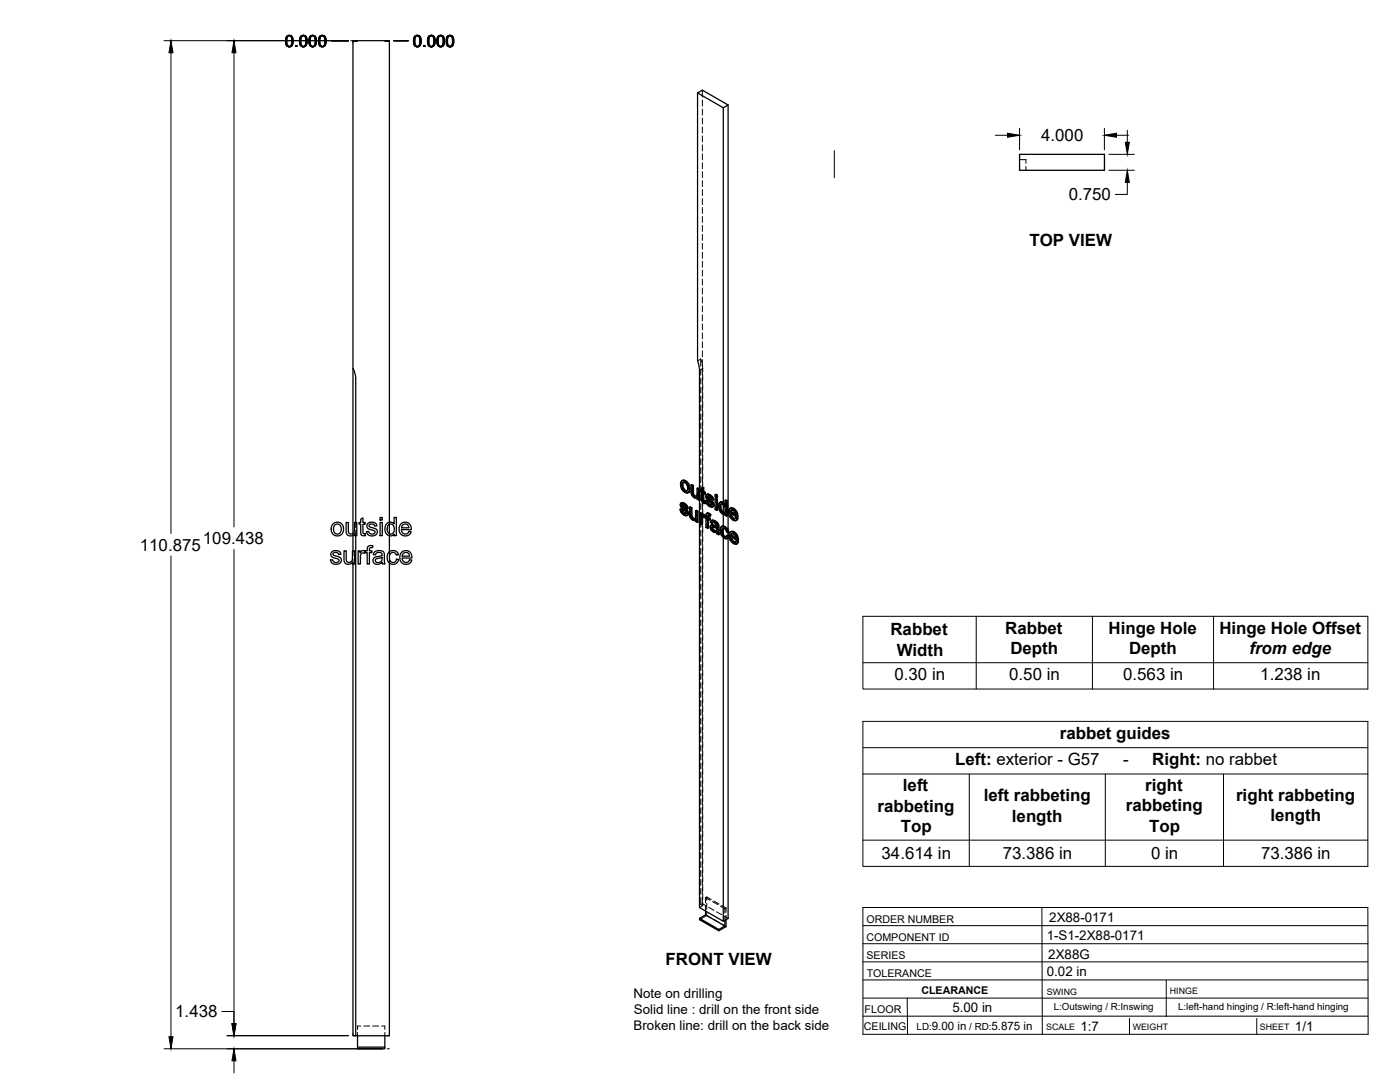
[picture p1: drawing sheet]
<svg xmlns="http://www.w3.org/2000/svg" width="559mm" height="432mm" viewBox="0 0 559 432" stroke-linecap="round" stroke-linejoin="round" font-family="sans-serif">
<!-- layer: Visible -->
<g fill="none" stroke="#000" stroke-width=".51">
<path d="M278.4 37.1l10.3 5.9v157.5l-.9-.2-.6 .3-.4 1.7 .9 2.2 .9 .8 .8-.2v.6l.6 .3M288.7 43l1.9-1.1-10.2-5.9-2 1.1v106.9l.8 3.8v214.4l9.5 5.4v-153.1M290.6 41.9v169.5M407 61.6h33.8v6.4h-33.8zM140.9 147l.9 2.3 .2 1.9v57.3M272.2 191.8l.8-.2 .7 .2zM272.2 191.8l-.5 .7-.1 .8 .5 1.9 1.6 1.5h.7l.5-.3M272.3 193.6l.3 1.5M272.6 195.1l.3-.2 .8 .8-.3 .2zM272.8 192.5l-.2 .9M272.9 194.9l-.3-1.5-.3 .1 .2-.8 .5-.2 .9 .6 .5 1.4-.2 1.4h-.8M273.4 192l1 1a1.93 1.93 0 0 1 1 2"/>
<path d="M273.7 195.7l.5 .2M273.7 191.8l1.2 1.3M274.6 193.3l.5 1.9 .3-.2-.2 1.2M275.1 195.2l-.2 1.2 .3-.2-.6 .5M275.8 193.5l.7 .4 .3-.2v3.2M276.5 193.9v3.1l.3-.1 .3 .6M276.5 197.1l.3 .6 .3-.2 .5 .4M276.8 197.7l.4 .4h.9l-.3 .1M276.8 193.7l-.7-.3-.3 .1v2.9l.3 1.1 .8 1a.97 .97 0 0 0 1.4 .1v.6l.5 .4M277.2 198.1l.6 .1M278.2 194.9l.6 .4 .4-.2v4.3l-.4 .2v-4.3M278.3 198.6l-.3 .2"/>
<path d="M279.2 195.1l-.7-.4-.3 .2v2.6l-.4 .7M280 195.5l-.5 .1v.6l.5 .3v3.3l.8 1h.8l-.1-.7-.6 .1M280 194.8l.9-.2v1.5M280.6 194.8v1.5l.3-.2 .6 .3M280.6 196.3l.6 .3 .3-.2v.6l-.3 .2v-.6M280.6 199.8l.7 .2M280.7 200l.8 .1M280.9 194.6l-.9 .2v1.1l-.5-.3M280.9 197v2.6M281.2 197.2l-.6-.4v2.9l.5 .1M281.6 199.9l.6 .2M282.1 197.3l1.3 .1"/>
<path d="M282.3 198.3l.1 .3 .3-.2 .2 .4M282.4 198.6l.2 .3a1.16 1.16 0 0 1 1.4 .8l.4 .4M282.4 197.2l-.4 .2M282.5 197.4l.6 .2 .3-.2 .7 .6M282.5 199.9l-.6-.2-.3 .2 .4 1.2 .9 .9a1.24 1.24 0 0 0 1.6 .2M282.6 198v.1M282.6 198.9l1.5 1.4 .3-.2 .4 .7M282.7 198.4l-.1-.3-.3 .2 .1-.2 1 .3 .5 1 .6 .2M282.8 197.2l-.9 .3-.2 .9 .4 .8 1.9 1.8-.2 .7M283.1 197.6l.7 .6 .3-.2 .5 .7M283.8 198.2l.5 .7 .3-.2 .2 .8-.3 .1-.2-.7M285.4 199.1l.3-.2 .7 .3-.4 .2z"/>
<path d="M285.4 197.4l.3-.2 .7 .4-.4 .2zM285.4 199.1v4.2l.6 .4M285.4 197.4v.8l.6 .4M286.4 199.2v4.3l-.4 .2v-4.3M286.4 197.6v.8l-.4 .2v-.8M289.4 199.7l.6 .3 .3-.1v5.9l-.3 .2v-6M290.3 199.9l-.6-.4-.3 .2v2.1l-.4-.7M133 209l1.7-.6 1.4 .5 .9 1.2v2.2l-.8 1.1-1.8 .5-1.5-.7-.7-1.6a2.9 2.9 0 0 1 .8-2.6zM133.5 209.6l1.2-.5 .7 .2 .5 .6 .3 1.7-.8 1.4-1.2 .1-.8-.6-.3-1.6zM137.3 219.8h.9v3a1.32 1.32 0 0 0 1.3 1.7 1.32 1.32 0 0 0 1.2-1.8v-2.9h.9v5.3h-.8v-.8a1.86 1.86 0 0 1-2.3 .9 1.86 1.86 0 0 1-1.2-2.1zM138.2 208.5h.8l.1 3.8a1.31 1.31 0 0 0 1.7 .7 1.31 1.31 0 0 0 .7-1.7v-2.8h.9v5.3h-.8v-.8a1.86 1.86 0 0 1-2.2 .8 1.86 1.86 0 0 1-1.2-2zM140.9 213.7v6.1"/>
<path d="M142 213.8v199.5M143 219.8h.7v.8a1.28 1.28 0 0 1 2.1-.6l.8-.2v-1.1a1.56 1.56 0 0 1 2.2-.9l-.1 .8a.81 .81 0 0 0-.9 0 .81 .81 0 0 0-.4 .8v.4h1.1v.7h-1.1v4.6h-.8v-4.6h-.8v-.4l-.3 .7-.8-.2-.7 .5-.2 4h-.8zM144 207.2l.9-.5v1.8h.9v.7h-.9v3.4l.2 .4h.7l.1 .8h-1.3l-.6-.7v-3.9h-.7v-.7h.7zM146.7 209l.9-.5 1.4-.1a1.53 1.53 0 0 1 1.4 1.5l-.8 .1a1.17 1.17 0 0 0-1.2-.9 1.17 1.17 0 0 0-1.1 .8l.4 .5 2.1 .5a1.6 1.6 0 0 1 .7 2.1 1.6 1.6 0 0 1-2 .9l-1.5-.4-.7-1.3 .9-.2 .4 .9 .5 .2 1.3-.2a.73 .73 0 0 0 .3-.9 .73 .73 0 0 0-.9-.4l-1.1-.3a1.41 1.41 0 0 1-1-2.3zM151.7 208.5h.9v5.3h-.9zM151.7 206.5h.9v1h-.9zM154.3 209l1.1-.6a1.86 1.86 0 0 1 1.9 .7v-2.6h.9v7.3h-.8v-.7a2.17 2.17 0 0 1-2.7 .5 2.17 2.17 0 0 1-1.1-2.5zM155 209.5l1.3-.3 .9 1v2l-.8 .9-1-.1-.7-.9-.1-1.5zM155.4 208.4v-192.2h-14.5v196.7M155.4 209.2v3.8M155.4 213.8v6.4M160 209.1a2.46 2.46 0 0 1 2.9-.4 2.46 2.46 0 0 1 1.2 2.7h-3.9l.3 1 .8 .7a1.46 1.46 0 0 0 1.9-1l.9 .1-.5 .9-.9 .7h-1.5l-1.2-.6-.7-1.7 .1-1.2z"/>
<path d="M160.7 209.5l.6-.3h1l.6 .6 .3 .8h-2.9zM271.4 203.3l.6 .2M271.9 200.7l1.3 .1M272 203.5l.4-.2 .2 .9-.3 .1zM272.1 201.7l.7 .5M272.2 202l.2 .4a1.49 1.49 0 0 1 1.6 .9l.3 .2M272.2 200.6l-.4 .2M272.3 204.3l.7 .7h.8M272.3 200.8l.6 .2 .3-.2 .8 .6M272.4 203.3l-.7-.2-.3 .2 .5 1.3 .8 .8a1.26 1.26 0 0 0 1.6 .2M272.4 202.4l1.5 1.3 .4-.2 .4 .7M272.5 201.4l-.1 .1"/>
<path d="M272.5 201.8l-.1-.3-.3 .2 .1-.2 1 .3 .5 1 .7 .3M272.6 204.2l.7 .6M272.6 200.6l-.8 .2-.3 .9 .4 .9 1.8 1.7 .2 .5-.3 .3M272.9 201l.7 .6 .4-.2 .5 .7M273 205l.6 .1M273.6 201.6l.5 .7 .4-.2 .2 .8-.3 .2-.3-.8M273.7 205.1h-.1M273.9 203.7l.4 .6 .4-.1 .1 .7M274.3 204.3l.2 .8 .3-.2-.2 .6M274.5 205.1l-.2 .5 .3-.1-.4 .3M275.2 202.4l.7 .4 .3-.2v3.2M275.9 202.8v3.1l.3-.1 .3 .6"/>
<path d="M275.9 206l.3 .6 .3-.2 .4 .4M276.2 206.6l.4 .4h.9M276.2 202.6l-.7-.3-.3 .1v3.1l.3 1.1 .8 .8a.97 .97 0 0 0 1.4 .1M276.6 207l.6 .2M277.5 207l-.3 .2M277.6 203.8l.7 .4 .3-.2v4.3l-.3 .2v-4.3M277.7 207.5v.7l.6 .3M277.7 207.6l-.2 .1M278.6 204l-.7-.4-.3 .2v2.7l-.4 .7M279.2 204.7l.6 .4 .3-.2v.5l.4-.2M279.8 205.1v.6l.7-.5 .4 .1M280 206.4l.2 2.8-.3 .2v-2.2"/>
<path d="M280.1 204.9l-.6-.3-.3 .1v4.3l.7 .4M280.2 205.4l.7-.1 .6 .4M280.3 206.1v.1M280.6 205.4l.6 .5M281 206.6l-.8-.5-.2 .3 .3-.2-.1 .8M281.2 206.5l.6 .3v3.7l.6 .4M281.2 206.5v-.4l-.2 .5M281.2 200.3l.1 .7M281.2 206.5l-.2 .1M282.2 204.9h.9l.6 .4M282.2 200.1l.3-.2 .3 .8-.3 .2zM282.4 206.6l.7 .4 .3-.2v.6l-.3 .2v-.6"/>
<path d="M282.5 204.7l-.5 .2M282.5 200.9l.7 .6h.8M282.7 207.3v3.4l-.3 .2v-3.8l.7 .5M282.7 205.7v.7M282.8 205.1l.6 .4 .3-.2-.4 .8 .1-.6M282.8 200.7l.7 .7M283.1 204.9l-.6-.2-.5 .3-.2 1.2-.6-.3 .6-.1M283.2 201.5l.6 .2M283.3 206.1a.45 .45 0 0 0-.5-.5 .45 .45 0 0 0-.4 .6v.4l.3-.2 .7 .4M283.9 209.6l.7-.2 1.4 .5M283.9 201.7h-.1M284.1 210.7l.2 .6 .3-.2 .6 .5"/>
<path d="M284.1 200.3l.4 .6 .3-.1 .2 .7M284.2 210.4l-.1 .3 .3-.2 .2 .6M284.2 209.4l-.5 .2M284.3 211.3l.5 .5h1h-1M284.3 210.3l-.1 .1M284.4 207.8l.8 .3 .3-.2 .8 .6M284.4 210.3l.8 .3a.72 .72 0 0 1 .8 .6 .72 .72 0 0 1-.5 .8M284.4 210.3l-.2 .1M284.4 210.3v.2M284.5 200.9l.2 .8 .3-.2-.2 .6M284.5 208.4l-.4 .5 .6-.5 1.1 .9a.48 .48 0 0 1 .1 .8 .48 .48 0 0 1-.7-.2l-.9-.3M284.6 209.4l-1 .3-.2 1 .7 1.1 1.1 .7a.63 .63 0 0 1 .7 0 .63 .63 0 0 1 .3 .5l.6 .4"/>
<path d="M284.7 201.7l-.2 .5 .3-.1-.5 .3M284.7 207.6l-.8 .2M285.2 208.1l.8 .6 .3-.2 .4 .5M285.5 207.9l-.8-.3-.9 .3-.3 .5 .6 .5M286 208.7l.4 .5 .3-.2 .2 .7M286.4 209.2l.2 .6 .3-.1 .1 2.9M286.6 209.8l.1 2.9 .3-.1 .1 .6-.3 .2-.1-.6M287.4 202.4l.3 1.4M287.5 200.4h1.2l.6 .6M287.7 201.3h.7l.7 .8 .3 1.1-.2 1.4M287.7 201.3l-.3 1.1 .4-.2 .3 1.4M287.7 203.8l.4-.2 .7 .8-.5 .1z"/>
<path d="M287.8 201.2l-.1 .1M287.8 200.3l-.5 .2M288 201.2l-.2 1M288.1 212v.2a1.19 1.19 0 0 0 .8 1.3l.5 .5M288.2 210.1l.9 .2 .3-.2 1 1M288.4 213.4l.7 .8h.8M288.4 200.6l.6 .5h.4M288.4 204.6h.8M288.5 209.9l-.6 .3M288.6 210.8l-.2 1M288.7 210.8v2.4l-.3-1.4-.3 .2 .1-.8 .6-.4 .8 .5 .4 1 .6 .3v1.1M288.7 201.5v2.8"/>
<path d="M288.7 205.3v4.6M288.8 204.4l.4 .1M289.1 210.3l.9 .8a.88 .88 0 0 1 .7 .5 .88 .88 0 0 1-.1 1l-.5-1.3M289.4 210.1l-.9-.2-.7 .4-.3 .6v1.4l.9 2 1 .7h.7M289.4 205.1l-.2 .2M290 213.7l.7 .4M290.6 214.7v151.8l-1.9 1.1M290.7 214.1l.3-.1-.2 .5-.7 .5zM291 214l-.6-.5-.7 .8-.6-.1M291.3 202.9h.9a1.88 1.88 0 0 1 1.9 1.3M291.5 212.3h.9a1.9 1.9 0 0 1 1.9 1.2M291.5 204.3l2.1 1.2-.5-1.4-.9-.6-.6 .3-.1 .5 .3-.2 1.7 1"/>
<path d="M291.7 213.6l2.1 1.2-.6-1.4-.8-.5h-.4l-.3 .7 .3-.1 1.7 .9M291.8 206.1l.8 .9 .8-.1M291.8 205.1l.3 .9M292 203.5l-.2 .6M292 214.4l.3 .9M292 215.5l.8 .8h.8M292.2 212.9l-.2 .6M292.5 203.1l1 .9a1.94 1.94 0 0 1 1.1 2.1M292.6 207l.6 .1M292.7 212.4l1.1 1a1.72 1.72 0 0 1 .9 1.8v.2M292.8 216.3l.5 .2M292.9 202.9l-.9-.3-1 .6-.2 1.1 .2 1.4 .7 1.1 1.2 .9h.9l.7-.8"/>
<path d="M293.1 212.2l-1-.2-.9 .7-.2 1.3 .3 1.2 .7 1.1 1.2 .8h.7l.8-.8M293.3 207l-.1 .1M293.5 216.4l-.2 .1M293.6 206.7l.6 .4M293.8 204.3l.4 1.9 .4-.1-.4 .1M293.8 216l.6 .5M293.9 213.7l.5 1.9 .3-.2-.3 .2M294.2 206.4l-2.8-1.5 .4 1.2 .3-.1 .8 .8M294.4 215.8l-2.8-1.6 .4 1.3 .3-.2 .8 .9M294.5 206.9l-.7 .8M294.5 206.9l-.6-.4-.7 .6M294.7 216.3l-.7 .8"/>
<path d="M294.7 216.3l-.6-.5-.8 .7M132.4 220.2l1.2-.5 1.1 .1a1.53 1.53 0 0 1 1.4 1.4l-.9 .1a1.17 1.17 0 0 0-1.1-.9 1.17 1.17 0 0 0-1.2 .9l.3 .3 2.8 1.1a1.85 1.85 0 0 1-.4 2.2 1.85 1.85 0 0 1-2.2 .2l-1.1-.6-.4-1 .9-.1 .3 .7 .7 .4 1.2-.2a.81 .81 0 0 0 .2-1.1 .81 .81 0 0 0-1-.3l-1.2-.4a1.35 1.35 0 0 1-.6-2.3zM140.9 225.1v188.2h1.1M149.5 220.3l.7-.4 1.2-.2 1.7 .6 .6 4.8h-.9l-.2-.6-1.3 .6-1.2 .1-.8-.4-.4-.7a1.74 1.74 0 0 1 2-2l.6-.1a.77 .77 0 0 0 1-.8 .77 .77 0 0 0-1-.7l-1.2 .2-.4 .7-.9-.1zM150 223.2l2.5-.7a1.62 1.62 0 0 1-.6 1.7 1.62 1.62 0 0 1-1.9 0l-.2-.5zM155.2 220.4l1.2-.6h1.4l.8 .7 .4 .9-.8 .1a1.44 1.44 0 0 0-1.9-.9 1.44 1.44 0 0 0-.9 1.9l.4 1.4 .7 .5 1.1-.1 .6-1.1 .9 .1-.5 1.2a2.49 2.49 0 0 1-3.2 .2 2.49 2.49 0 0 1-.8-3.2zM155.4 224.7v188.6h-13.4M160.3 220.5a2.46 2.46 0 0 1 2.9-.5 2.46 2.46 0 0 1 1.2 2.7h-3.9l.2 .9 .8 .8a1.43 1.43 0 0 0 2-1l.9 .1-.5 .9-.9 .7h-1.6l-1.1-.6-.6-.9-.1-1.1 .1-1zM161 220.9l.5-.4h1.1l.6 .5 .3 1h-3zM281.6 363.6v1.5l-2.4 1.4v.5l7.7 4.5v-.6l-7.7-4.4M281.6 365.1l7.7 4.4-2.4 1.4M289.3 367.3v2.2"/>
<path d="M289.8 367v2.8l-2.9 1.7M142.7 413.3v5.2h10.9v-.6h-10.9M153.6 413.3v4.6"/>
</g>
<!-- layer: Hidden -->
<g fill="none" stroke="#000" stroke-width=".4">
<path d="M280.4 36v2.8M280.4 40v2.3M280.4 43.5v2.4M280.4 47.1v2.4M280.4 50.7v2.3M280.4 54.3v2.3M280.4 57.8v2.4M280.4 61.4v2.4M280.4 65v2.3M280.4 68.5v2.4M280.4 72.1v2.4M280.4 75.7v2.4"/>
<path d="M280.4 79.2v2.4M407 63.7h2.5v1.5M409.5 66.4v1.6M280.4 82.8v2.4M280.4 86.4v2.4M280.4 90v2.4M280.4 93.5v2.4M280.4 97.1v2.4M280.4 100.7v2.4M280.4 104.2v2.4M280.4 107.8v2.4M280.4 111.4v2.4"/>
<path d="M280.4 115v2.3M280.4 118.5v2.4M280.4 122.1v2.4M280.4 125.7v2.4M280.4 129.2v2.4M280.4 132.8v2.4M280.4 136.4v2.4M280.4 140v2.3M279.7 143.3l.4 1.3M279.7 143.3v2.9M279.7 147.4v2.4M279.7 150.9v2.4"/>
<path d="M279.7 154.5v2.4M279.7 158.1v2.4M279.7 143.3l-1.3 .7M280.4 145.8l.1 2.5M280.4 143.5v2.4M280.4 147.1v2.4M280.4 150.7v2.4M280.4 154.3v2.3M280.4 157.8v2.4M280.5 149.5v2.4M280.5 153.1v2.3M280.5 156.7v2.3"/>
<path d="M279.7 161.7v2.3M279.7 165.2v2.4M279.7 168.8v2.4M279.7 172.4v2.4M279.7 176v2.3M279.7 179.5v2.4M280.4 161.4v2.4M280.4 165v2.3M280.4 168.6v2.3M280.4 172.1v2.4M280.4 175.7v2.4M280.4 179.3v2.3"/>
<path d="M280.5 160.2v2.4M280.5 163.8v2.4M280.5 167.4v2.3M280.5 170.9v2.4M280.5 174.5v2.4M280.5 178.1v2.4M271.9 193.1l.5 1.9-.3 .2M272.4 195l1.3 1.3-.3 .2M272.5 191.6l-.9 1.7M272.8 192.5l-.2 .1M272.9 192.4h.8l-.3 .2M273.7 192.4l.8 .9-.3 .2"/>
<path d="M273.7 196.3l.9 .3-.3 .2M274.5 195.8l-.3 .1M274.5 193.3l.3 1.4-.4 .2M274.8 194.7l-.1 .8-.5 .4M274.9 196.5l-.3 .1M276.1 193.4l.1 3.3-.3 .2M276.2 196.7l.2 .7-.3 .1M276.4 197.4l.4 .6-.3 .2M276.8 198l.6 .5-.3 .1M277.4 198.5l.8 .2 .4-.3-.3 .2M278.1 198.1h.1M278.3 198l-.4 .2"/>
<path d="M278.4 198.6h-.1M278.4 197.8l-.3 .3M278.5 194.7v2.8l-.4 .5M278.6 198.4v.7l-.3 .1M278.6 199.1l.6 .3M279.7 183.1v2.4M279.7 186.7v2.3M279.7 190.2v2.4M279.7 193.8v2.4M279.7 197.4v2.4M279.8 196l.5 .3-.3 .2M279.8 195.5v.5l-.3 .2"/>
<path d="M280 195.5l.3 .2M280.3 196.3l.1 3.4-.4 .2M280.3 194.6v1.1l-.3 .2M280.4 199.7l.2 .5-.3 .1M280.4 182.8v2.4M280.4 186.4v2.4M280.4 190v2.4M280.4 193.5v2.4M280.4 197.1v2.4M280.5 181.7v2.3M280.5 185.2v2.4M280.5 188.8v2.4"/>
<path d="M280.5 192.4v2.4M280.5 195.9v2.4M280.5 199.5v2.4M280.6 196.8l.3-.2v.4M280.9 196.6l.6 .4M281.9 199.7l.5 1.3-.3 .2M282 197.9l.2 .6-.4 .2M282.1 197.4l-.4 .6M282.2 198.5l.4 .7-.4 .1M282.3 197.2l-.5 .4M282.5 198l.3-.2-.2 .2M282.6 199.2l1.6 1.5-.4 .2"/>
<path d="M282.7 197.9l-.3 .2M282.8 197.8l.6 .2-.3 .2M283.4 198l.6 .5-.3 .2M284 198.5l.2 .7-.3 .2M284.2 199.2l.6 .3M285.7 197.2v.9l-.3 .1M285.7 198.9v1.5M285.7 198.1l.7 .3M289.7 199.5v2.1l-.3 .2M140.9 212.9v.8M140.9 219.8v2.1M142 208.5v2"/>
<path d="M142 211.7v2.1M155.4 208.4v.8M155.4 213v.8M271.7 203.1l.5 1.3-.3 .2M271.8 201.3l.2 .6-.3 .2M271.9 200.8l-.4 .6M272 201.9l.4 .7-.3 .2M272.1 200.6l-.5 .4M272.2 204.4l1.1 1-.3 .1M272.3 201.4l.3-.1-.1 .1M272.4 202.6l1.6 1.5-.3 .2M272.6 201.3l-.4 .2"/>
<path d="M272.6 201.3l.6 .1-.3 .2M273.2 201.4l.6 .6-.3 .1M273.3 205.4l.8 .3-.3 .1M273.8 202l.3 .6-.4 .2M274 204.9l-.2 .1M274 204.1l.2 .5-.3 .2M274 204.9l-.3 .2 .3-.2M274.1 202.6l.6 .3M274.2 204.6l-.2 .3M274.5 205.6l-.4 .1M275.5 202.3l.1 3.3-.3 .2M275.6 205.6l.2 .7-.3 .2"/>
<path d="M275.8 206.3l.4 .6-.3 .2M276.2 206.9l.6 .5-.3 .2M276.8 207.4l.8 .2 .4-.3-.2 .2M277.5 207h.1M277.7 206.9l-.4 .2M277.8 206.7l-.3 .3M277.9 203.6v2.8l-.4 .5M278 207.3v.7l-.3 .2M278 208l.6 .3M279.5 207.3v1.6l-.3 .1M279.5 208.9l.7 .3M279.5 204.6v1.5"/>
<path d="M279.7 201v2.3M279.7 204.5v2.4M279.7 208.1v2.4M279.7 211.7v2.4M279.7 215.2v2.4M279.7 218.8v2.4M280.1 206.1l.8-.1-.3 .2M280.1 205.4v.1M280.2 206.1l.3-.2-.2 .2M280.4 200.7v2.4M280.4 204.3v2.4M280.4 207.8v2.4"/>
<path d="M280.4 211.4v2.4M280.4 215v2.4M280.4 218.5v2.4M280.4 205.2l-.6 .5M280.5 203.1v2.4M280.5 206.7v2.3M280.5 210.2v2.4M280.5 213.8v2.4M280.5 217.4v2.4M280.6 200.2l.6 .4-.4 .2M280.9 206l.4 .4M281.2 200.6l.4 .2"/>
<path d="M281.2 206.1l.3-.1-.2 .4M281.5 205.7v.1M281.5 206.3l.6 .3-.3 .2M281.5 206l-.2 .4M281.5 205.7l-.3 .3M281.8 205.8l.3 .2M282.1 209.1v1.2l-.3 .2M282.1 206.6v1.3M282.1 210.3l.6 .4M282.2 205l-.1 1-.3 .2M282.3 204.7l-.5 .4M282.4 201l1.1 1-.3 .1"/>
<path d="M282.4 207.1l.3-.2v.4M282.5 205.7l.4-.2-.2 .2M282.7 206.9l.7 .5M282.9 205.5l.4 .1-.4 .2M283.3 205.6l.3 .3M283.5 202l.8 .2-.3 .2M283.7 210.1l.4 1.1-.4 .2M283.8 209.6l-.4 .7M283.8 208.3l.7 .4M284 209.5l-.5 .3M284.1 211.2l.9 .9-.3 .2M284.1 201.5h-.1"/>
<path d="M284.1 207.7l-.6 .7M284.2 200.7l.1 .5-.3 .2M284.2 201.5l-.3 .2 .2-.2M284.2 207.6l-.4 .3M284.3 201.2l-.2 .3M284.4 208.4l.4-.1-.3 .1M284.5 210.2l.2-.1zM284.5 210.2l-.2 .1M284.6 210.1l-.4 .2M284.6 202.2h-.3M284.7 210.1l1.6 .5-.3 .2M284.8 208.3l.6 .1-.3 .2"/>
<path d="M285 212.1l.7 .2-.3 .2M285.4 208.4l.7 .7-.3 .2M285.7 212.3h.7l-.4 .1M285.7 201.6v1.6l-.3 .1M285.7 203.2l.7 .3M286 209.9l.3 .1M286 211.7l-.3 .2M286.1 209.1l.2 .7-.3 .2M286.2 211.5l-.4 .3M286.3 210.6l-.1 .9-.3 .2M286.3 209.8l-.3 .4M286.4 212.3l.1 .6-.3 .1"/>
<path d="M286.5 212.9l.6 .3M287.1 201.8l.2 1.3-.3 .2M287.3 200.7l-.2 1.1-.3 .2M287.3 203.1l.6 1.1-.3 .2M287.6 200.4l-.6 .5M287.7 211.4l.5 2-.3 .2M287.9 204.2l.8 .8-.3 .1M287.9 210.3l-.2 1.1-.3 .2M288 201.1h.7l-.3 .2M288 201.1l-.2 .1M288 201.1v.1M288.1 201.1l-.3 .1"/>
<path d="M288.2 213.4l1.2 1.3-.3 .1M288.2 210l-.6 .5M288.6 210.8l-.2 .1M288.7 210.7l.8 .1-.4 .1M288.7 200.5v1M288.7 204.3v1M288.7 209.9v.9M288.7 213.2v1.3M288.7 205l.7 .1 .4-.2-.4 .2M288.7 201.1l.8 .8-.4 .2M289.4 201.1l.3 .5M289.4 214.7l1.1 .1"/>
<path d="M289.5 210.8l.5 .5-.3 .2M289.5 201.9l.3 1.5-.4 .2M289.5 205.1h-.1M289.8 203.4l-.2 .8-.4 .3 .3-.1M289.8 204.9v.6l-.4 .2M289.8 205.5l.5 .3M290 211.3l.3 .8-.3 .2M290 214.1l-.1 .1M290.3 212.1l.6 .3M290.4 213.5l-.7 .8M290.6 211.4v1.1M290.6 213.7v1"/>
<path d="M291.1 204.1l.5 1.9-.3 .2M291.3 213.5l.5 1.9-.3 .2M291.4 204.9l.4-.2v.4M291.6 206l1.3 1.4-.3 .2M291.6 202.7l-.8 1.6M291.6 214.2l.4-.2v.4M291.8 204.7l2.7 1.6M291.8 215.4l1.3 1.3-.3 .2M291.8 212.1l-.8 1.6M292 214l2.7 1.6M292 203.5l-.2 .1M292.1 203.4l.8 .1-.4 .1"/>
<path d="M292.2 212.9h-.2M292.3 212.7l.8 .1-.4 .2M292.9 203.5l.7 .8-.3 .2M292.9 207.4l1.1 .2-.4 .2M293.1 212.8l.7 .9-.3 .2M293.1 216.7l1.1 .3-.4 .2M293.4 206.9h.1M293.5 205.1l.4 .2M293.6 206.9l-.3 .1 .2-.1M293.6 216.3h.1M293.6 204.3l.3 1-.3 .2M293.7 216.3l-.2 .1"/>
<path d="M293.7 214.4l.4 .3M293.8 216.2l-.3 .2M293.8 213.7l.3 1-.3 .1M293.9 206.5l-.4 .4M294.1 215.8l-.4 .5M294.1 207.5l-.1 .1M294.3 216.9l-.1 .1M140.9 223.1v2M155.4 220.2v1.6M155.4 223.1v1.6M279.7 222.4v2.4M279.7 226v2.3"/>
<path d="M279.7 229.5v2.4M279.7 233.1v2.4M279.7 236.7v2.4M280.4 222.1v2.4M280.4 225.7v2.4M280.4 229.3v2.3M280.4 232.8v2.4M280.4 236.4v2.4M280.4 240v2.4M280.5 220.9v2.4M280.5 224.5v2.4M280.5 228.1v2.4"/>
<path d="M280.5 231.6v2.4M280.5 235.2v2.4M280.5 238.8v2.4M279.7 240.2v2.4M279.7 243.8v2.4M279.7 247.4v2.4M279.7 251v2.3M279.7 254.5v2.4M279.7 258.1v2.4M280.4 243.5v2.4M280.4 247.1v2.4M280.4 250.7v2.4"/>
<path d="M280.4 254.3v2.3M280.4 257.8v2.4M280.5 242.4v2.4M280.5 245.9v2.4M280.5 249.5v2.4M280.5 253.1v2.4M280.5 256.7v2.3M279.7 261.7v2.4M279.7 265.2v2.4M279.7 268.8v2.4M279.7 272.4v2.4M279.7 276v2.3"/>
<path d="M279.7 279.5v2.4M280.4 261.4v2.4M280.4 265v2.4M280.4 268.6v2.3M280.4 272.1v2.4M280.4 275.7v2.4M280.4 279.3v2.3M280.5 260.2v2.4M280.5 263.8v2.4M280.5 267.4v2.3M280.5 271v2.3M280.5 274.5v2.4"/>
<path d="M280.5 278.1v2.4M279.7 283.1v2.4M279.7 286.7v2.4M279.7 290.3v2.3M279.7 293.8v2.4M279.7 297.4v2.4M280.4 282.8v2.4M280.4 286.4v2.4M280.4 290v2.4M280.4 293.6v2.3M280.4 297.1v2.4M280.5 281.7v2.3"/>
<path d="M280.5 285.2v2.4M280.5 288.8v2.4M280.5 292.4v2.4M280.5 296v2.3M280.5 299.5v2.4M279.7 301v2.3M279.7 304.5v2.4M279.7 308.1v2.4M279.7 311.7v2.3M279.7 315.3v2.3M279.7 318.8v2.4M280.4 300.7v2.4"/>
<path d="M280.4 304.3v2.3M280.4 307.8v2.4M280.4 311.4v2.4M280.4 315v2.4M280.4 318.6v2.3M280.5 303.1v2.4M280.5 306.7v2.4M280.5 310.2v2.4M280.5 313.8v2.4M280.5 317.4v2.4M279.7 322.4v2.4M279.7 326v2.3"/>
<path d="M279.7 329.5v2.4M279.7 333.1v2.4M279.7 336.7v2.4M280.4 322.1v2.4M280.4 325.7v2.4M280.4 329.3v2.4M280.4 332.8v2.4M280.4 336.4v2.4M280.4 340v2.4M280.5 321v2.3M280.5 324.5v2.4M280.5 328.1v2.4"/>
<path d="M280.5 331.7v2.4M280.5 335.2v2.4M280.5 338.8v2.4M279.7 340.3v2.3M279.7 343.8v2.4M279.7 347.4v2.4M279.7 351v2.4M279.7 354.5v2.4M279.7 358.1v2.9M280.4 343.6v2.3M280.4 347.1v2.4M280.4 350.7v2.4"/>
<path d="M280.4 354.3v2.4M280.4 357.8v2.8M280.5 342.4v2.4M280.5 345.9v2.4M280.5 349.5v2.4M280.5 353.1v2.4M280.5 356.7v2.4M281.6 358.2l1.8 1M282.1 359.3v-1.4l-.5 .3v2.1M282.1 357.9l1.8 1.1M284.4 359.8l2.1 1.2M284.9 359.6l2.1 1.2"/>
<path d="M279.7 361l.8 .4M280.4 360.6l-.7 .4M280.4 360.6l1.5 .9M280.5 360.2v1.2M280.5 361.4l-1.3 .8M281.6 361.5v2.1M282.1 365.4l-2.9 1.6M282.1 360.5v2.4M282.1 364v1.4M282.1 365.4l1.8 1M282.9 362.1l2.1 1.2M284.9 367l2.1 1.2"/>
<path d="M286 363.9l2.1 1.2M287.5 361.6l1.8 1 .5-.2M288 361.4l1.8 1M288 368.8l1.8 1M289.1 365.7l1.5 .8M289.3 362.6v1.8M289.3 365.5v1.8M289.8 362.4v1.7M289.8 365.3v1.7M142.7 412v1.3M144 409.5h-1.3v1.3M145.2 409.5h2.4"/>
<path d="M148.8 409.5h2.3M152.3 409.5h1.3v1.3M153.6 412v1.3"/>
</g>
<!-- layer: Reference -->
<path d="M140 16.2h2.7h-1.8v.9M140.9 16.2h1.8M153.6 16.2h1.8M154.5 16.2h.9v.9M407 61.6v2.1M407 65.8v2.2M440.8 61.6v2.1M440.8 65.8v2.2M140.9 412.4v.9h.9M154.5 418.5h.9M155.4 412.4v.9h-.9" fill="none" stroke="#000" stroke-width=".4"/>
<!-- layer: Hidden Narrow -->
<path d="M280.5 147.1l-1.3 .7M276.1 196l-.3 .2M278.5 197l-.3 .2M280.3 198.8l-.3 .1M273.3 203.5l-.3 .1M275.5 204.9l-.3 .2M277.9 205.9l-.3 .2M282.1 205.6l-.3 .2M283.5 200.1l-.3 .1M285.3 210.3l-.3 .2M286.3 210.9l-.3 .2" fill="none" stroke="#000" stroke-width=".4"/>
<!-- layer: Visible Narrow -->
<path d="M276.8 196.1l-.3 .2M280.9 199.2l-.3 .1M283.5 199.3l-.3 .2M273.3 202.7l-.3 .2M276.2 205l-.3 .2M282.7 206l-.3 .2M285.2 209.6l-.3 .2M287 210.4l-.4 .1M287 211.3l-.4 .2" fill="none" stroke="#000" stroke-width=".4"/>
<!-- layer: Titleblock -->
<path d="M344.4 362.2h201.6l.1 50.6h-201.7zM344.4 376.6h201.6M344.4 369.4h201.6M415.9 362.2l.1 50.6M344.4 383.9h201.6M344.4 398.3h201.6M344.4 391.1h201.6M362.1 398.3l.1 14.4M465.5 391.3v14.4M344.4 405.5h201.7M450.8 406.4v6.4M501.6 406.4v6.4" fill="none" stroke="#000" stroke-width=".4"/>
<!-- layer: Custom Tables -->
<path d="M344.4 246h201.6v29h-201.6zM389.7 246v29M436 246v29M484.4 246v29M344.4 264.5h201.6M344.4 287.9h201.6v57.9h-201.6zM344.4 298.4h201.6M344.4 308.9h201.6M386.9 308.9v36.9M441.2 308.9v36.9M488.4 308.9v36.9M344.4 335.3h201.6" fill="none" stroke="#000" stroke-width=".4"/>
<!-- layer: FD_Dimensions -->
<g fill="none" stroke="#000" stroke-width=".4">
<path d="M65.4 16.2h73.7M157.2 16.2h5.8M68.2 21.1v191.8M93.4 21.1v189.2M397.3 54h4.8M407 51.2v8.6M440.8 51.2v8.6M445.6 54h4.9M450 51.9v4.9M442.6 61.6h10.2M442.6 67.9h10.2M450 72.8v4.8h-4.9"/>
<path d="M93.4 219.3v189.2M68.2 221.9v191.8M65.4 418.5h87.3M88.6 403.7h4.8M90.6 413.3h48.5M93.4 423.4v4.8"/>
</g>
<path d="M68.2 16.2l.8 4.9h-1.6zM93.4 16.2l.8 4.9h-1.6zM402.1 53.2l4.9 .8-4.9 .8zM440.8 54l4.8-.8v1.6zM449.2 56.8h1.6l-.8 4.8zM450 67.9l.8 4.9h-1.6zM67.4 413.7h1.6l-.8 4.8zM92.6 408.5h1.6l-.8 4.8zM93.4 418.5l.8 4.9h-1.6z" fill="#000" stroke="#000" stroke-width=".4"/>
<!-- layer: Smart Centers -->
<path d="M333 60.1v10.9" fill="none" stroke="#000" stroke-width=".4"/>
<g font-size="6.7">
<text x="113.7" y="18.6">0.000</text>
<text x="164.8" y="18.6">0.000</text>
<text x="415.6" y="56.3">4.000</text>
<text x="426.6" y="80">0.750</text>
<text x="410.9" y="98.2">TOP VIEW</text>
<text x="55.8" y="219.8">110.875</text>
<text x="81" y="217.1">109.438</text>
<text x="355.4" y="253.6">Rabbet</text>
<text x="401.2" y="252.9">Rabbet</text>
<text x="442.5" y="252.9">Hinge Hole</text>
<text x="486.7" y="252.9">Hinge Hole Offset</text>
<text x="357.9" y="261.6">Width</text>
<text x="403.3" y="261">Depth</text>
<text x="450.6" y="261">Depth</text>
<text x="498.7" y="261">from edge</text>
<text x="357" y="271.4">0.30 in</text>
<text x="402.8" y="271.4">0.50 in</text>
<text x="448.3" y="271.4">0.563 in</text>
<text x="503" y="271.4">1.238 in</text>
<text x="423" y="294.8">rabbet guides</text>
<text x="381.2" y="305.4">Left: exterior - G57</text>
<text x="448.3" y="305.4">-</text>
<text x="459.9" y="305.4">Right: no rabbet</text>
<text x="360.4" y="315.8">left</text>
<text x="457.1" y="315.8">right</text>
<text x="350.3" y="323.9">rabbeting</text>
<text x="392.7" y="319.8">left rabbeting</text>
<text x="449.4" y="323.8">rabbeting</text>
<text x="493.4" y="319.8">right rabbeting</text>
<text x="403.9" y="327.9">length</text>
<text x="507" y="327.8">length</text>
<text x="359.5" y="331.9">Top</text>
<text x="458.6" y="331.9">Top</text>
<text x="351.9" y="342.9">34.614 in</text>
<text x="400.2" y="342.9">73.386 in</text>
<text x="459.4" y="342.9">0 in</text>
<text x="503.4" y="342.9">73.386 in</text>
<text x="265.7" y="385.2">FRONT VIEW</text>
<text x="70" y="406">1.438</text>
</g>
<g font-size="5.3">
<text x="418.8" y="368">2X88-0171</text>
<text x="417.8" y="375.1">1-S1-2X88-0171</text>
<text x="418.4" y="382.6">2X88G</text>
<text x="417.8" y="389.5">0.02 in</text>
<text x="252.9" y="398.4">Note on drilling</text>
<text x="253" y="404.9">Solid line : drill on the front side</text>
<text x="380.1" y="404">5.00 in</text>
<text x="252.9" y="411.2">Broken line: drill on the back side</text>
<text x="431.3" y="411.5">1:7</text>
<text x="516.9" y="411.5">1/1</text>
</g>
<g font-size="4.6">
<text x="371.9" y="411.2">9.00 in</text>
<text x="395.8" y="411.2">5.875 in</text>
</g>
<g font-size="4.3">
<text x="345.8" y="368.4">ORDER NUMBER</text>
<text x="345.8" y="375.5">COMPONENT ID</text>
<text x="345.8" y="382.7">SERIES</text>
<text x="345.9" y="389.9">TOLERANCE</text>
<text x="367.7" y="396.7">CLEARANCE</text>
<text x="345.1" y="404.3">FLOOR</text>
<text x="344.8" y="411.1">CEILING</text>
</g>
<g font-size="3.9">
<text x="420.6" y="403.1">L:Outswing / R:Inswing</text>
<text x="470.2" y="403.1">L:left-hand hinging / R:left-hand hinging</text>
<text x="365.9" y="411.2">LD:</text>
<text x="386.9" y="411.2">/ RD:</text>
</g>
<g font-size="3.5">
<text x="417.9" y="397">SWING</text>
<text x="466.9" y="396.9">HINGE</text>
<text x="417.5" y="410.9">SCALE</text>
<text x="452.1" y="410.9">WEIGHT</text>
<text x="502.9" y="410.9">SHEET</text>
</g>
</svg>
